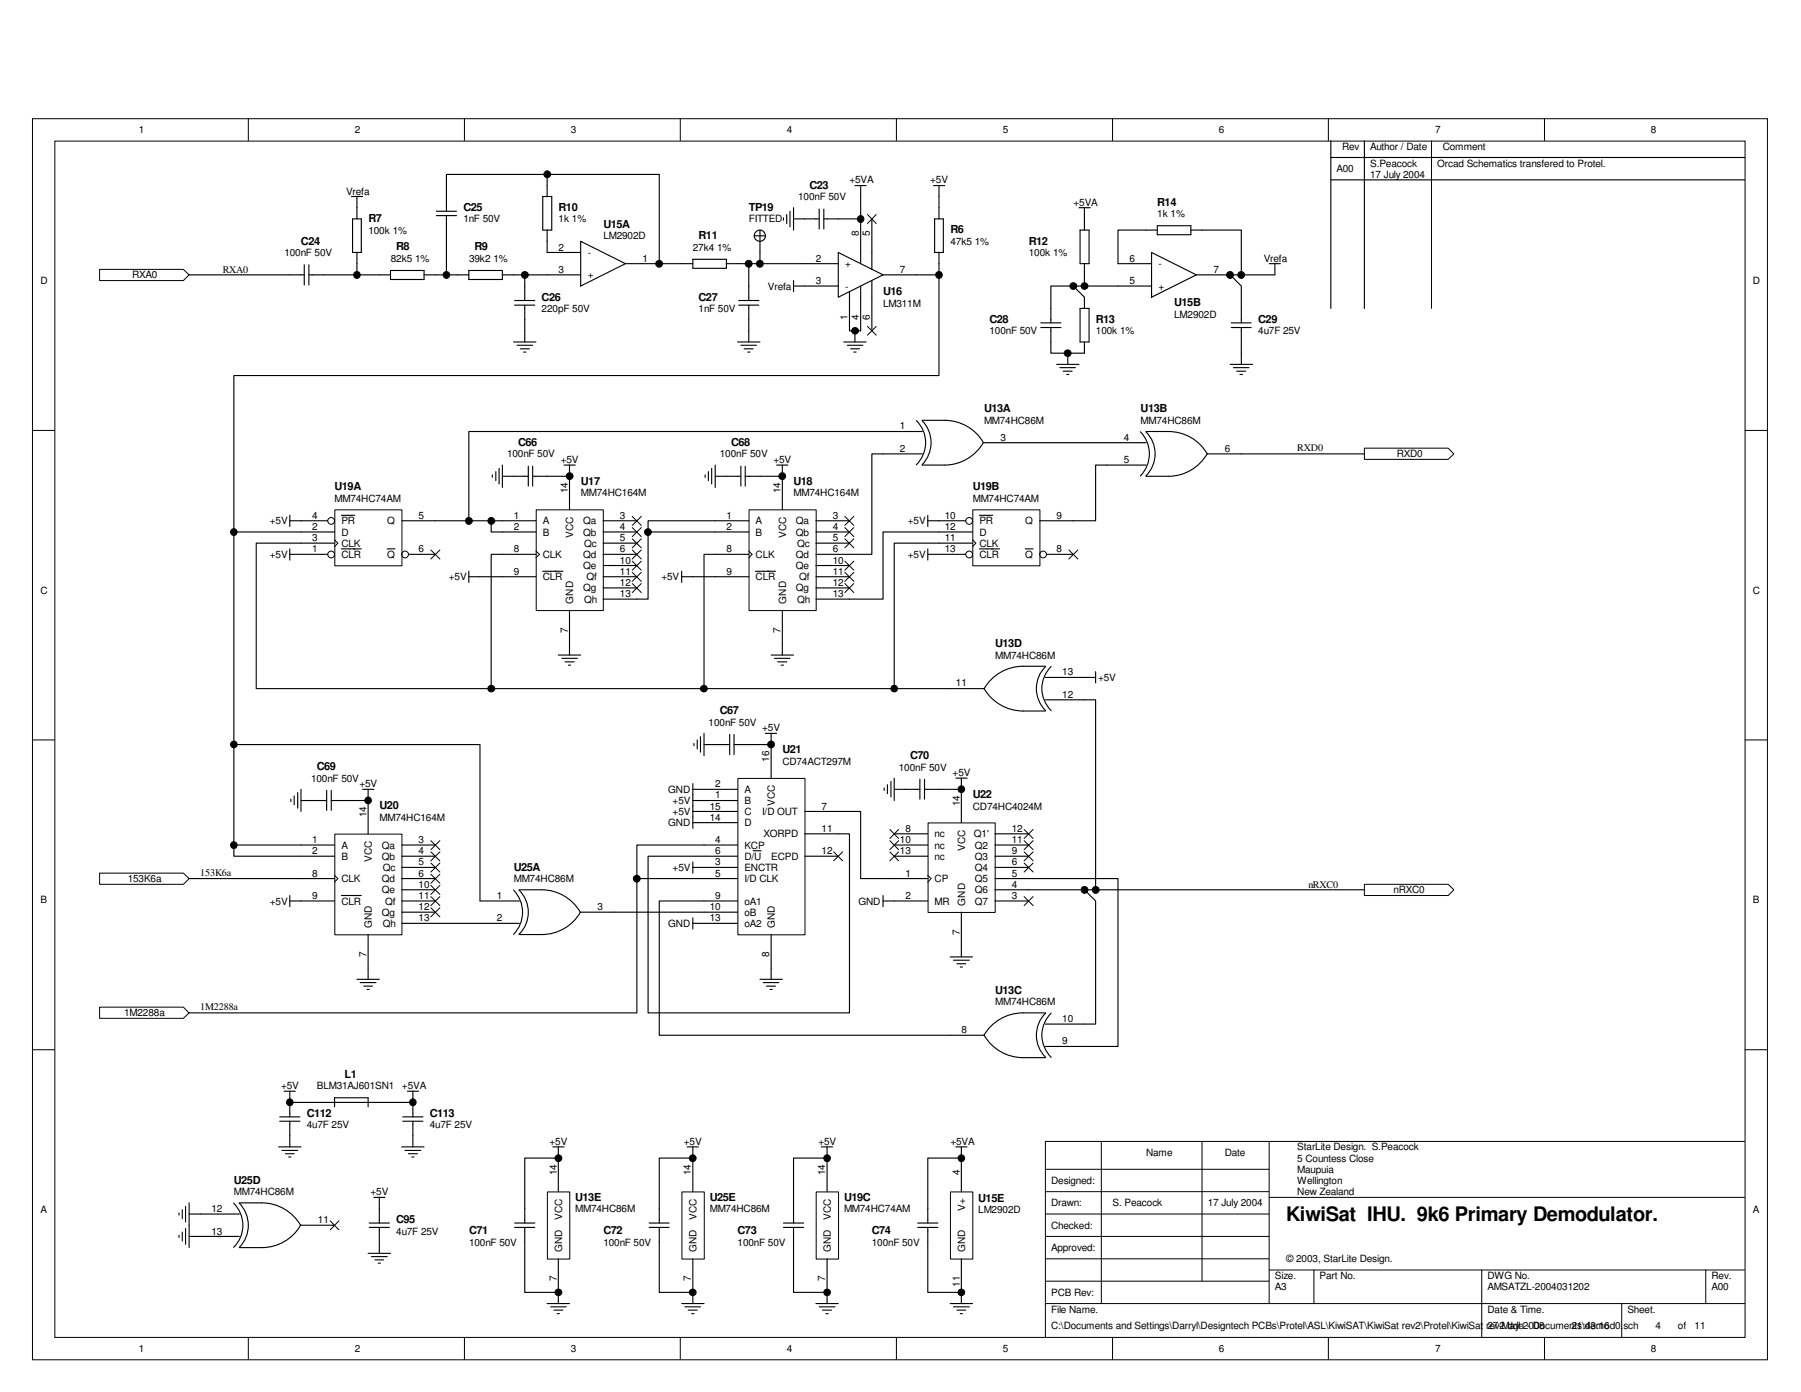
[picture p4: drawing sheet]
<svg xmlns="http://www.w3.org/2000/svg" width="279mm" height="216mm" viewBox="0 0 279 216" stroke-linecap="round" stroke-linejoin="round" font-family="sans-serif">
<g fill="none" stroke="#000" stroke-width=".16">
<path d="M5 18.4h269.2v192.5h-269.2zM38.5 18.4v3.4M72.1 18.4v3.4M105.5 18.4v3.4M139.1 18.4v3.4M172.6 18.4v3.4M206.1 18.4v3.4M239.6 18.4v3.4M8.5 21.9h262.2v185.5h-262.2zM222.1 21.8v26M5 66.8h3.5M270.7 66.8h3.5"/>
<path d="M5 114.8h3.5M270.7 114.8h3.5M5 162.8h3.5M170.9 177v25.2M186.5 177v21.7M196.9 177v25.2M270.7 177h-108.5v30.4M270.7 162.8h3.5M162.2 181.4h34.7M162.2 191.8h34.7M162.2 184.8h34.7M162.2 188.3h34.7"/>
<path d="M162.2 195.2h34.7M162.2 198.7h34.7M196.9 185.7h73.8M196.9 197h73.8M203.8 197v5.2M229.9 197v10.4M264.6 197v5.2M38.5 207.4v3.5M72.1 207.4v3.5M105.5 207.4v3.5M139.1 207.4v3.5M162.2 202.2h108.5"/>
<path d="M172.6 207.4v3.5M206.1 207.4v3.5M239.6 207.4v3.5M251.6 202.2v5.2"/>
</g>
<path d="M206.5 21.8v26M206.5 24.4h64.2M211.7 21.8v26" fill="none" stroke="#000" stroke-width=".17"/>
<path d="M211.7 137.2h13l.9 .8-.9 .9h-13z" fill-rule="evenodd" fill="#fff"/>
<path d="M211.7 137.2h13l.9 .8-.9 .9h-13z" fill="none" stroke="#000" stroke-width=".16"/>
<path d="M211.7 69.5h13l.9 .9-.9 .8h-13z" fill-rule="evenodd" fill="#fff"/>
<path d="M211.7 69.5h13l.9 .9-.9 .8h-13z" fill="none" stroke="#000" stroke-width=".16"/>
<path d="M15.5 135.4h12.9l.9 .9-.9 .9h-12.9z" fill-rule="evenodd" fill="#fff"/>
<path d="M15.5 135.4h12.9l.9 .9-.9 .9h-12.9z" fill="none" stroke="#000" stroke-width=".16"/>
<path d="M15.5 41.8h12.9l.9 .8-.9 .9h-12.9z" fill-rule="evenodd" fill="#fff"/>
<path d="M15.5 41.8h12.9l.9 .8-.9 .9h-12.9z" fill="none" stroke="#000" stroke-width=".16"/>
<path d="M15.5 156.2h12.9l.9 .9-.9 .8h-12.9z" fill-rule="evenodd" fill="#fff"/>
<path d="M15.5 156.2h12.9l.9 .9-.9 .8h-12.9z" fill="none" stroke="#000" stroke-width=".16"/>
<g fill="none" stroke="#000" stroke-width=".17">
<path d="M54.5 30.5h1.8M54.7 34h1.3v5.2h-1.3zM55.4 30.5v3.5M55.4 39.2v1.7M67.7 32.8h3.1M67.7 33.4h3.1M69.3 30.5v2.3M69.3 33.4v2.3M84.2 30.5h1.4v5.2h-1.4zM84.9 39.2h5.2M84.9 28.8v1.7M84.9 35.7v1.7"/>
<path d="M90.1 37.4l6.9 3.5-6.9 3.5zM145 34h1.3v5.2h-1.3zM145.7 32.2v1.8M145.7 39.2v1.7M178.6 39.2l7 3.4-7 3.5zM29.3 42.6h17.9M47.2 41.1v3.1M47.9 42.6h2.3M47.9 41.1v3.1M58.8 42.6h1.8M60.6 42h5.2v1.3h-5.2zM65.8 42.6h1.7"/>
<path d="M71 42.6h1.7M72.7 42h5.2v1.3h-5.2zM77.9 42.6h1.8M79.8 47.3h3.2M79.8 46.6h3.2M81.4 44.4v2.2M81.4 47.3v2.3M84.9 42.6h5.2M97 40.9h5.3M105.7 40.9h1.8M107.5 40.2h5.2v1.4h-5.2zM112.7 40.9h1.7"/>
<path d="M114.6 47.3h3.1M114.6 46.6h3.1M116.2 44.4v2.2M116.2 47.3v2.3M173.4 40.9h5.2M173.4 44.4h5.2M185.6 42.6h5.2"/>
</g>
<path d="M147.5 184.9h3.4v10.4h-3.4z" fill="#fff"/>
<path d="M134.6 33.3l1.3 1.4M135.9 33.3l-1.3 1.4M134.6 50.6l1.3 1.4M135.9 50.6l-1.3 1.4M147.4 184.9h3.5v10.4h-3.5z" fill="none" stroke="#000" stroke-width=".16"/>
<g fill="none" stroke="#000" stroke-width=".17">
<path d="M69.3 30.5v-3.4h33v13.8h3.4M69.3 35.7v6.9M84.9 27.1v1.7M84.9 37.4v1.8M117 36.6h1.7M117.9 35.7v5.2M121.5 33.8v.4M122 33.3v1.4M122.6 32.8v2.4M123.1 34h4M123.1 32.2v3.5M127.1 32.4v3.1"/>
<path d="M127.8 32.4v3.1M130 39.2l7 3.4-7 3.5zM132.6 28.8h1.8M133.5 28.8v5.2h-5.7M133.5 34v6.9M135.3 34v7.8M144.8 28.8h1.8M145.7 28.8v3.4M167.4 32.2h1.7M167.6 35.7h1.4v5.2h-1.4zM168.2 32.2v3.5M179.5 35.7h-6.1v5.2"/>
<path d="M179.5 35h5.2v1.4h-5.2zM184.7 35.7h7.9v6.9M50.2 42.6h8.6M55.4 40.9v1.7M67.5 42.6h3.5M79.7 42.6h5.2M79.7 53h3.4M80.2 53.6h2.4M80.7 54.1h1.4M81.2 54.6h.4M81.4 42.6v1.8M81.4 49.6v3.4"/>
<path d="M114.4 53h3.5M114.4 40.9h15.6M114.9 53.6h2.4M115.4 54.1h1.4M116 54.6h.3M116.2 40.9v3.5M116.2 49.6v3.4M123.1 44.4h6.9M123.1 43.5v1.8M130.9 53h3.5M131.4 53.6h2.5M132 54.1h1.4"/>
<path d="M132.5 54.6h.3M132.6 51.3v1.7M133.5 44.4v6.9h-1.7v-6M135.3 43.5v7.8M137 42.6h8.7v15.7h-109.4v74.5h10.4M145.7 40.9v1.7M161.5 50.8h3.1M161.5 50.1h3.1M163 50.8v4h5.2v-1.8M163.9 56.5h3.5M164.4 57h2.4M164.9 57.6h1.4"/>
<path d="M165.5 58.1h.3M165.7 54.8v1.7M166.5 44.4l1.7 1.7v1.7M167.6 47.8h1.4v5.2h-1.4zM168.2 40.9v3.5M173.4 44.4h-10.4v5.7M190.8 56.5h3.5M191 50.8h3.1M191 50.1h3.1M191.3 57h2.5M191.9 57.6h1.4M192.4 58.1h.3"/>
<path d="M192.6 50.8v5.7M196.9 40.9h1.7M197.8 40.9v1.7h-7l1.8 1.8v5.7M148.3 177.9h1.7M149.1 179.6h-5.2v10.1M149.1 177.9v6.9M142.4 190.4h3.1M142.4 189.7h3.1M143.9 190.4v10h5.2M149.1 195.2v7M147.4 202.2h3.5M147.9 202.7h2.5"/>
<path d="M148.5 203.2h1.3M149 203.8h.3"/>
<circle cx="117.9" cy="36.6" r=".87"/>
</g>
<path d="M52 79.1h10.4v8.7h-10.4z" fill="#fff"/>
<g fill="none" stroke="#000" stroke-width=".16">
<path d="M51.9 79.1h10.5v8.7h-10.5zM51.9 83.7l.5 .5-.5 .6"/>
<circle cx="51.4" cy="80.8" r=".52"/>
<circle cx="51.4" cy="86" r=".52"/>
<circle cx="62.8" cy="86" r=".53"/>
</g>
<path d="M53 79.9h2M46.7 80.8h4.1M46.7 84.2h5.2M46.7 82.5h5.2M46.7 86h4.1M53 85.1h3M60.1 85.1h1.2M62.3 80.8h5.2M63.4 86h4.1" fill="none" stroke="#000" stroke-width=".17"/>
<path d="M151 79.1h10.3v8.7h-10.3z" fill="#fff"/>
<g fill="none" stroke="#000" stroke-width=".16">
<path d="M150.9 79.1h10.4v8.7h-10.4zM150.9 83.7l.5 .5-.5 .6"/>
<circle cx="150.4" cy="86" r=".52"/>
<circle cx="150.4" cy="80.8" r=".52"/>
<circle cx="161.8" cy="86" r=".52"/>
</g>
<path d="M151.9 79.9h2.1M145.7 80.8h4.1M145.7 84.2h5.2M145.7 82.5h5.2M145.7 86h4.1M151.9 85.1h3.2M159 85.1h1.3M161.3 80.8h5.2M162.3 86h4.2" fill="none" stroke="#000" stroke-width=".17"/>
<path d="M126.7 184.9h3.4v10.4h-3.4z" fill="#fff"/>
<path d="M66.8 85.3l1.4 1.4M68.2 85.3l-1.4 1.4M126.6 184.9h3.5v10.4h-3.5z" fill="none" stroke="#000" stroke-width=".16"/>
<g fill="none" stroke="#000" stroke-width=".17">
<path d="M45 79.9v1.8M36.3 82.5h10.4M45 85.1v1.8M45 80.8h1.7M45 86h1.7M46.7 84.2h-6.9v22.6h107.6M127.4 177.9h1.8M128.3 179.6h-5.2v10.1M128.3 177.9v6.9M121.5 190.4h3.2M121.5 189.7h3.2M123.1 190.4v10h5.2"/>
<path d="M128.3 195.2v7M126.6 202.2h3.4M127.1 202.7h2.4M127.6 203.2h1.4M128.1 203.8h.4"/>
</g>
<path d="M83.2 79.1h10.4v15.6h-10.4z" fill="#fff"/>
<path d="M83.2 79.1h10.4v15.6h-10.4zM83.1 85.5l.6 .5-.6 .5" fill="none" stroke="#000" stroke-width=".16"/>
<g fill="none" stroke="#000" stroke-width=".17">
<path d="M76.4 73.7v.3M76.9 73.2v1.3M77.4 72.6v2.5M77.9 73.9h4.1M77.9 72.1v3.5M82 72.3v3.1M82.6 73.9h5.7M82.6 72.3v3.1M87.5 72.1h1.7M88.3 72.1v6.9M137 66.9h-64.3v13.9M67.5 80.8h15.6"/>
<path d="M72.7 89.5h10.4M72.7 88.6v1.7M76.2 80.8v1.7h6.9M83.1 86h-6.9v20.8M84.2 88.6h3.1M88.3 94.7v6.9M93.6 80.8h5.2M93.6 82.5h5.2M93.6 86h5.2M93.6 89.5h5.2M93.6 84.2h5.2M93.6 87.7h5.2"/>
<path d="M93.6 91.2h5.2M93.6 92.9h5.2M86.6 101.6h3.5M87.2 102.1h2.4M87.7 102.7h1.4M88.2 103.2h.3"/>
</g>
<path d="M116.2 79.1h10.4v15.6h-10.4z" fill="#fff"/>
<g fill="none" stroke="#000" stroke-width=".16">
<path d="M116.2 79.1h10.4v15.6h-10.4zM98.1 90.5l1.4 1.4M98.1 88.8l1.4 1.4M98.1 87l1.4 1.4M98.1 85.3l1.4 1.4M98.1 83.6l1.4 1.4M98.1 81.8l1.4 1.4M98.1 80.1l1.4 1.4M99.5 90.5l-1.4 1.4M99.5 88.8l-1.4 1.4M99.5 87l-1.4 1.4M99.5 85.3l-1.4 1.4"/>
<path d="M99.5 83.6l-1.4 1.4M99.5 81.8l-1.4 1.4M99.5 80.1l-1.4 1.4M116.2 85.5l.5 .5-.5 .5M131.1 80.1l1.4 1.4M131.1 81.8l1.4 1.4M131.1 83.6l1.4 1.4M131.1 87l1.4 1.4M131.1 88.8l1.4 1.4M131.1 90.5l1.4 1.4M132.5 80.1l-1.4 1.4M132.5 81.8l-1.4 1.4"/>
<path d="M132.5 83.6l-1.4 1.4M132.5 87l-1.4 1.4M132.5 88.8l-1.4 1.4M132.5 90.5l-1.4 1.4M165.8 85.3l1.4 1.4M167.2 85.3l-1.4 1.4"/>
</g>
<g fill="none" stroke="#000" stroke-width=".17">
<path d="M109.4 73.7v.3M109.9 73.2v1.3M110.4 72.6v2.5M111 73.9h3.9M111 72.1v3.5M114.9 72.3v3.1M115.6 73.9h5.8M115.6 72.3v3.1M120.5 72.1h1.7M121.4 72.1v6.9M137 66.9h6.1M142.2 65.2a4.8 4.8 0 0 1 0 6.9"/>
<path d="M143 65.2a4.9 4.9 0 0 1 0 6.9M143.1 65.2a13.3 13.3 0 0 1 5.8 .4 6.9 6.9 0 0 1 3.7 3.1M143.1 70.4h-7.8v15.6h-8.7M143.9 79.9v1.8M152.6 68.6a7 7 0 0 1-6 3.5h-3.5M152.6 68.7h25.2M176.9 67a4.9 4.9 0 0 1 0 6.8M177.8 67a4.8 4.8 0 0 1 0 6.8M177.8 66.9a13.4 13.4 0 0 1 5.9 .4 6.8 6.8 0 0 1 3.6 3.1M177.8 72.1h-7.8v8.7h-3.5M187.3 70.4a6.9 6.9 0 0 1-6 3.5h-3.5M187.3 70.4h24.4"/>
<path d="M100.5 82.5h15.7M105.7 89.5h10.5M105.7 88.6v1.7M116.2 86h-7v20.8M116.2 80.8h-15.7v12.1h-1.7M117.2 88.6h3.1M121.4 94.7v6.9M126.6 80.8h5.2M126.6 82.5h5.2M126.6 89.5h5.2M126.6 84.2h5.2M126.6 87.7h5.2"/>
<path d="M126.6 91.2h5.2M143.9 80.8h1.8M143.9 86h1.8M143.9 85.1v1.8M145.7 84.2h-7v22.6M145.7 82.5h-8.7v10.4h-10.4M119.6 101.6h3.5M120.1 102.1h2.5M120.7 102.7h1.3M121.2 103.2h.3M147.4 106.8h5.2M152.7 106.8a7 7 0 0 0 6 3.5h3.5"/>
<path d="M162.2 103.3a13.2 13.2 0 0 0-5.9 .5 7 7 0 0 0-3.6 3M162.2 108.5h6M162.2 105.1h7.8M162.2 103.4a4.8 4.8 0 0 0 0 6.8M163.1 103.4a4.8 4.8 0 0 0 0 6.8M170 104.2v1.7"/>
</g>
<path d="M105.8 184.9h3.5v10.4h-3.5z" fill="#fff"/>
<path d="M105.8 184.9h3.5v10.4h-3.5z" fill="none" stroke="#000" stroke-width=".16"/>
<path d="M106.6 177.9h1.7M107.5 179.6h-5.2v10.1M107.5 177.9v6.9M100.7 190.4h3.1M100.7 189.7h3.1M102.3 190.4v10h5.2M107.5 195.2v7M105.7 202.2h3.5M106.3 202.7h2.4M106.8 203.2h1.4M107.3 203.8h.4" fill="none" stroke="#000" stroke-width=".17"/>
<path d="M52 129.4h10.4v15.6h-10.4z" fill="#fff"/>
<g fill="none" stroke="#000" stroke-width=".16">
<path d="M51.9 135.8l.5 .5-.5 .5M51.9 129.4h10.5v15.6h-10.5zM66.8 139.1l1.4 1.4M66.8 137.3l1.4 1.4M66.8 135.6l1.4 1.4M66.8 133.9l1.4 1.4M66.8 132.1l1.4 1.4M66.8 130.4l1.4 1.4M68.2 139.1l-1.4 1.4M68.2 137.3l-1.4 1.4M68.2 135.6l-1.4 1.4M68.2 133.9l-1.4 1.4"/>
<path d="M68.2 132.1l-1.4 1.4M68.2 130.4l-1.4 1.4M66.8 140.8l1.4 1.4M68.2 140.8l-1.4 1.4"/>
</g>
<g fill="none" stroke="#000" stroke-width=".17">
<path d="M36.3 115.5h38.2v24.2h6.1M29.3 136.3h22.6M36.3 131.1h15.6M45 139.7h6.9M45 138.9v1.7M45.1 124v.3M45.6 123.4v1.4M46.2 122.9v2.4M46.7 132.8h5.2M46.7 124.2h4M46.7 122.4v3.5M50.7 122.6v3.1"/>
<path d="M51.4 124.2h5.7M51.4 122.6v3.1M53 138.9h3M56.3 122.4h1.7M57.1 122.4v6.9M62.3 131.1h5.2M62.3 132.8h5.2M62.3 136.3h5.2M62.3 139.7h5.2M62.3 134.5h5.2M62.3 138h5.2M79.7 138a4.9 4.9 0 0 1 0 6.9"/>
<path d="M80.5 138a4.8 4.8 0 0 1 0 6.9M80.6 138a13.1 13.1 0 0 1 5.8 .4 7 7 0 0 1 3.6 3.1M55.4 151.9h3.4M55.9 152.4h2.4M56.4 153h1.4M56.9 153.5h.4M57.1 144.9v7M62.3 141.5h5.2M62.3 143.2h18.3M90 141.5a6.9 6.9 0 0 1-6 3.4h-3.4M90.1 141.5h5.2"/>
</g>
<path d="M114.5 120.8h10.4v24.2h-10.4z" fill="#fff"/>
<g fill="none" stroke="#000" stroke-width=".16">
<path d="M114.5 120.7h10.4v24.3h-10.4zM129.3 132.1l1.4 1.4M130.7 132.1l-1.4 1.4"/>
<circle cx="84.9" cy="27" r=".53"/>
<circle cx="69.2" cy="42.6" r=".52"/>
<circle cx="81.4" cy="42.6" r=".53"/>
<circle cx="116.1" cy="40.9" r=".53"/>
<circle cx="100.5" cy="82.5" r=".52"/>
<circle cx="76.2" cy="106.8" r=".53"/>
<circle cx="109.2" cy="106.8" r=".52"/>
<circle cx="138.7" cy="106.8" r=".51"/>
</g>
<g fill="none" stroke="#000" stroke-width=".17">
<path d="M107.7 115.3v.4M108.2 114.8v1.4M108.7 114.3v2.4M109.2 115.5h4M109.2 113.7v3.5M113.2 113.9v3.2M113.9 115.5h5.7M113.9 113.9v3.2M118.7 113.7h1.8M119.6 113.7v7M98.8 136.3h15.6M107.5 122.4h6.9"/>
<path d="M107.5 124.2h6.9M107.5 125.9h6.9M107.5 134.5h6.9M107.5 127.6h6.9M107.5 121.5v7M107.5 133.7v1.7M109.2 139.7h5.2M114.4 131.1h-15.6v26h-69.5M116.8 132h1.3M124.8 129.3h7v27.8h-31.3v-24.3h13.9M124.8 125.9h5.2M124.8 132.8h5.2"/>
<path d="M95.3 141.5h19.1M107.5 143.2h6.9M107.5 142.4v1.7M117.9 151.9h3.5M118.4 152.4h2.4M118.9 153h1.4M119.5 153.5h.3M119.6 144.9v7"/>
</g>
<g fill="#000">
<circle cx="84.9" cy="27" r=".53"/>
<circle cx="69.2" cy="42.6" r=".52"/>
<circle cx="81.4" cy="42.6" r=".53"/>
<circle cx="116.1" cy="40.9" r=".53"/>
<circle cx="100.5" cy="82.5" r=".52"/>
<circle cx="76.2" cy="106.8" r=".53"/>
<circle cx="109.2" cy="106.8" r=".52"/>
<circle cx="138.7" cy="106.8" r=".51"/>
</g>
<path d="M144 127.7h10.4v13.8h-10.4z" fill="#fff"/>
<g fill="none" stroke="#000" stroke-width=".16">
<path d="M138 132.1l1.4 1.4M138 130.4l1.4 1.4M138 128.7l1.4 1.3M139.4 132.1l-1.4 1.4M139.4 130.4l-1.4 1.4M139.4 128.7l-1.4 1.3M143.9 135.8l.5 .5-.5 .5M144 127.6h10.4v13.9h-10.4zM158.9 139.1l1.4 1.4M158.9 133.9l1.4 1.4M158.9 132.1l1.4 1.4M158.9 130.4l1.4 1.4"/>
<path d="M158.9 128.7l1.4 1.3M160.3 139.1l-1.4 1.4M160.3 133.9l-1.4 1.4M160.3 132.1l-1.4 1.4M160.3 130.4l-1.4 1.4M160.3 128.7l-1.4 1.3"/>
</g>
<g fill="none" stroke="#000" stroke-width=".17">
<path d="M168.2 108.5h1.8v29.5M109.2 139.7h-6.9v20.9h50.3M130 125.9h3.5v10.4h10.4M137 139.7h6.9M137 138.9v1.7M137.2 122.2v.4M137.7 121.7v1.4M138.2 121.2v2.4M138.7 129.3h5.2M138.7 131.1h5.2M138.7 132.8h5.2M138.7 122.4h4"/>
<path d="M138.7 120.7v3.5M142.7 120.9v3.1M143.4 122.4h5.7M143.4 120.9v3.1M148.3 120.7h1.7M149.1 120.7v6.9M154.3 136.3h19.1v26h-11.2M154.3 129.3h5.3M154.3 131.1h5.3M154.3 132.8h5.3M154.3 139.7h5.3M154.3 134.5h5.3"/>
<path d="M154.3 138h57.4M168.2 138l1.8 1.7v19.1h-7.8M147.4 148.4h3.5M147.9 148.9h2.5M148.5 149.5h1.3M149 150h.3M149.1 141.5v6.9M162.2 157.1a13.5 13.5 0 0 0-5.9 .4 6.9 6.9 0 0 0-3.6 3.1M162.2 157.1a4.8 4.8 0 0 0 0 6.9M163.1 157.1a4.8 4.8 0 0 0 0 6.9M152.7 160.5a7 7 0 0 0 6 3.5h3.5"/>
</g>
<path d="M85 184.9h3.4v10.4h-3.4z" fill="#fff"/>
<g fill="none" stroke="#000" stroke-width=".16">
<path d="M51.2 189.4l1.4 1.4M52.6 189.4l-1.4 1.4M84.9 184.9h3.5v10.4h-3.5z"/>
<circle cx="133.5" cy="34" r=".52"/>
<circle cx="55.4" cy="42.6" r=".52"/>
<circle cx="102.3" cy="40.9" r=".53"/>
<circle cx="117.9" cy="40.9" r=".53"/>
<circle cx="132.7" cy="51.3" r=".52"/>
<circle cx="145.7" cy="42.6" r=".52"/>
<circle cx="165.6" cy="54.8" r=".52"/>
<circle cx="166.5" cy="44.4" r=".53"/>
<circle cx="168.3" cy="44.4" r=".53"/>
<circle cx="190.8" cy="42.6" r=".53"/>
<circle cx="192.6" cy="42.6" r=".53"/>
<circle cx="88.4" cy="73.9" r=".53"/>
<circle cx="121.4" cy="73.9" r=".52"/>
<circle cx="36.3" cy="82.5" r=".52"/>
<circle cx="72.7" cy="80.8" r=".53"/>
<circle cx="76.2" cy="80.8" r=".53"/>
<circle cx="36.3" cy="115.5" r=".52"/>
<circle cx="119.6" cy="115.5" r=".52"/>
<circle cx="36.3" cy="131.1" r=".52"/>
<circle cx="57.1" cy="124.1" r=".52"/>
<circle cx="98.8" cy="136.3" r=".53"/>
<circle cx="149.1" cy="122.4" r=".52"/>
<circle cx="168.2" cy="138" r=".54"/>
<circle cx="170" cy="138" r=".54"/>
<circle cx="44.9" cy="171" r=".52"/>
<circle cx="64" cy="171" r=".52"/>
<circle cx="86.6" cy="179.6" r=".53"/>
<circle cx="107.5" cy="179.6" r=".52"/>
<circle cx="128.3" cy="179.6" r=".52"/>
<circle cx="149.1" cy="179.6" r=".52"/>
<circle cx="86.6" cy="200.4" r=".52"/>
<circle cx="107.5" cy="200.4" r=".52"/>
<circle cx="128.3" cy="200.4" r=".51"/>
<circle cx="149.1" cy="200.4" r=".51"/>
</g>
<g fill="none" stroke="#000" stroke-width=".17">
<path d="M206.5 27.9h64.2M43.2 177.9h3.5M43.4 173.9h3.1M43.4 173.2h3.1M43.7 178.4h2.5M44.1 169.2h1.7M44.3 178.9h1.3M44.8 179.5h.3M45 169.2v4M45 173.9v4M45 171h19.1M51.9 171.7v-1.4h5.2v1.4"/>
<path d="M62.3 177.9h3.5M62.5 173.9h3.1M62.5 173.2h3.1M62.8 178.4h2.5M63.2 169.2h1.7M63.4 178.9h1.4M63.9 179.5h.3M64.1 169.2v4M64.1 173.9v4M85.8 177.9h1.7M86.6 179.6h-5.2v10.1M86.6 177.9v6.9"/>
<path d="M27.8 188.1v.4M27.8 191.6v.3M28.3 187.6v1.4M28.3 191.1v1.4M28.8 187.1v2.4M28.8 190.5v2.5M29.3 188.3h7.8M29.3 191.8h7.8M29.3 186.6v6.9M36.2 186.6a4.8 4.8 0 0 1 0 6.9M37.1 186.6a4.9 4.9 0 0 1 0 6.9M37.1 186.6a13.2 13.2 0 0 1 5.9 .4 7 7 0 0 1 3.7 3.1"/>
<path d="M46.7 190a6.9 6.9 0 0 1-6.1 3.5h-3.5M46.7 190h5.2M57.1 194.4h3.5M57.3 190.4h3.1M57.3 189.7h3.1M57.6 194.9h2.5M58 185.7h1.7M58.2 195.4h1.3M58.7 195.9h.3M58.8 185.7v4M58.8 190.4v4M79.8 190.4h3.2"/>
<path d="M79.8 189.7h3.2M81.4 190.4v10h5.2M86.6 195.2v7M84.9 202.2h3.4M85.4 202.7h2.4M85.9 203.2h1.4M86.4 203.8h.4"/>
</g>
<g fill="#000">
<circle cx="133.5" cy="34" r=".52"/>
<circle cx="55.4" cy="42.6" r=".52"/>
<circle cx="102.3" cy="40.9" r=".53"/>
<circle cx="117.9" cy="40.9" r=".53"/>
<circle cx="132.7" cy="51.3" r=".52"/>
<circle cx="145.7" cy="42.6" r=".52"/>
<circle cx="165.6" cy="54.8" r=".52"/>
<circle cx="166.5" cy="44.4" r=".53"/>
<circle cx="168.3" cy="44.4" r=".53"/>
<circle cx="190.8" cy="42.6" r=".53"/>
<circle cx="192.6" cy="42.6" r=".53"/>
<circle cx="88.4" cy="73.9" r=".53"/>
<circle cx="121.4" cy="73.9" r=".52"/>
<circle cx="36.3" cy="82.5" r=".52"/>
<circle cx="72.7" cy="80.8" r=".53"/>
<circle cx="76.2" cy="80.8" r=".53"/>
<circle cx="36.3" cy="115.5" r=".52"/>
<circle cx="119.6" cy="115.5" r=".52"/>
<circle cx="36.3" cy="131.1" r=".52"/>
<circle cx="57.1" cy="124.1" r=".52"/>
<circle cx="98.8" cy="136.3" r=".53"/>
<circle cx="149.1" cy="122.4" r=".52"/>
<circle cx="168.2" cy="138" r=".54"/>
<circle cx="170" cy="138" r=".54"/>
<circle cx="44.9" cy="171" r=".52"/>
<circle cx="64" cy="171" r=".52"/>
<circle cx="86.6" cy="179.6" r=".53"/>
<circle cx="107.5" cy="179.6" r=".52"/>
<circle cx="128.3" cy="179.6" r=".52"/>
<circle cx="149.1" cy="179.6" r=".52"/>
<circle cx="86.6" cy="200.4" r=".52"/>
<circle cx="107.5" cy="200.4" r=".52"/>
<circle cx="128.3" cy="200.4" r=".51"/>
<circle cx="149.1" cy="200.4" r=".51"/>
</g>
<text font-size="3.1" x="199.5" y="189.4">KiwiSat IHU. 9k6 Primary Demodulator.</text>
<g font-size="1.7">
<text x="125.6" y="29.3">C23</text>
<text x="57.1" y="34.5">R7</text>
<text x="71.9" y="32.7">C25</text>
<text x="86.7" y="32.7">R10</text>
<text x="93.6" y="35.3">U15A</text>
<text x="116.2" y="32.7">TP19</text>
<text x="179.5" y="31.9">R14</text>
<text x="46.7" y="37.9">C24</text>
<text x="61.5" y="38.8">R8</text>
<text x="73.6" y="38.8">R9</text>
<text x="108.4" y="37.1">R11</text>
<text x="147.4" y="36.2">R6</text>
<text x="159.6" y="37.9">R12</text>
<text x="84" y="46.6">C26</text>
<text x="108.4" y="46.6">C27</text>
<text x="137" y="45.8">U16</text>
<text x="182.2" y="47.5">U15B</text>
<text x="153.5" y="50.1">C28</text>
<text x="170" y="50.1">R13</text>
<text x="195.2" y="50.1">C29</text>
<text x="152.7" y="64">U13A</text>
<text x="177" y="64">U13B</text>
<text x="80.4" y="69.2">C66</text>
<text x="113.4" y="69.2">C68</text>
<text x="51.9" y="76.1">U19A</text>
<text x="90.1" y="75.2">U17</text>
<text x="123.1" y="75.2">U18</text>
<text x="150.9" y="76.1">U19B</text>
<text x="154.4" y="100.4">U13D</text>
<text x="111.7" y="110.8">C67</text>
<text x="49.1" y="119.5">C69</text>
<text x="121.4" y="116.8">U21</text>
<text x="141.2" y="117.7">C70</text>
<text x="58.9" y="125.5">U20</text>
<text x="150.9" y="123.8">U22</text>
<text x="79.7" y="135">U25A</text>
<text x="154.4" y="154.1">U13C</text>
<text x="53.5" y="167.1">L1</text>
<text x="47.6" y="173.2">C112</text>
<text x="66.7" y="173.2">C113</text>
<text x="36.3" y="183.6">U25D</text>
<text x="61.5" y="189.7">C95</text>
<text x="72.8" y="191.4">C71</text>
<text x="89.2" y="186.2">U13E</text>
<text x="93.6" y="191.4">C72</text>
<text x="110.1" y="186.2">U25E</text>
<text x="114.4" y="191.4">C73</text>
<text x="130.9" y="186.2">U19C</text>
<text x="135.3" y="191.4">C74</text>
<text x="151.8" y="186.4">U15E</text>
</g>
<g font-size="1.6">
<text x="21.5" y="20.7">1</text>
<text x="55" y="20.7">2</text>
<text x="88.6" y="20.7">3</text>
<text x="122.1" y="20.7">4</text>
<text x="155.6" y="20.7">5</text>
<text x="189.1" y="20.7">6</text>
<text x="208.2" y="23.2">Rev</text>
<text x="212.6" y="23.2">Author / Date</text>
<text x="222.6" y="20.7">7</text>
<text x="223.8" y="23.2">Comment</text>
<text x="256.1" y="20.7">8</text>
<text x="131.8" y="28.4">+5VA</text>
<text x="144.3" y="28.4">+5V</text>
<text x="207.3" y="26.7">A00</text>
<text x="212.6" y="25.9">S.Peacock</text>
<text x="212.6" y="27.6">17 July 2004</text>
<text x="223" y="25.9">Orcad Schematics transfered to Protel.</text>
<text x="53.7" y="30.2">Vrefa</text>
<text x="71.9" y="34.5">1nF 50V</text>
<text x="86.7" y="34.5">1k 1%</text>
<text x="116.2" y="34.5">FITTED</text>
<text x="123.8" y="31">100nF 50V</text>
<text x="166.5" y="31.9">+5VA</text>
<text x="179.5" y="33.7">1k 1%</text>
<text x="44.1" y="39.7">100nF 50V</text>
<text x="57.1" y="36.2">100k 1%</text>
<text x="60.6" y="40.6">82k5 1%</text>
<text x="72.8" y="40.6">39k2 1%</text>
<text x="86.7" y="38.9">2</text>
<text x="91.2" y="39.7">-</text>
<text x="93.6" y="37.1">LM2902D</text>
<text x="99.7" y="40.6">1</text>
<text x="107.5" y="38.9">27k4 1%</text>
<text x="126.6" y="40.6">2</text>
<text x="131.1" y="41.4">+</text>
<text x="133.2" y="36.6" transform="rotate(-90 133.2 36.6)">8</text>
<text x="135" y="36.6" transform="rotate(-90 135 36.6)">5</text>
<text x="147.4" y="38">47k5 1%</text>
<text x="159.6" y="39.7">100k 1%</text>
<text x="175.2" y="40.6">6</text>
<text x="179.7" y="41.4">-</text>
<text x="196" y="40.6">Vrefa</text>
<text x="6.3" y="44.1">D</text>
<text x="20.5" y="43.2">RXA0</text>
<text x="34.5" y="42.3">RXA0</text>
<text x="86.7" y="42.3">3</text>
<text x="91.2" y="43.2">+</text>
<text x="119.1" y="44.9">Vrefa</text>
<text x="126.6" y="44.1">3</text>
<text x="131.1" y="44.9">-</text>
<text x="137" y="47.5">LM311M</text>
<text x="139.6" y="42.3">7</text>
<text x="175.2" y="44.1">5</text>
<text x="179.7" y="44.9">+</text>
<text x="188.3" y="42.3">7</text>
<text x="271.9" y="44.1">D</text>
<text x="84" y="48.4">220pF 50V</text>
<text x="108.4" y="48.4">1nF 50V</text>
<text x="131.5" y="49.6" transform="rotate(-90 131.5 49.6)">1</text>
<text x="133.2" y="49.6" transform="rotate(-90 133.2 49.6)">4</text>
<text x="135" y="49.6" transform="rotate(-90 135 49.6)">6</text>
<text x="153.5" y="51.9">100nF 50V</text>
<text x="170" y="51.9">100k 1%</text>
<text x="182.2" y="49.3">LM2902D</text>
<text x="195.2" y="51.9">4u7F 25V</text>
<text x="152.7" y="65.7">MM74HC86M</text>
<text x="177" y="65.7">MM74HC86M</text>
<text x="78.7" y="71">100nF 50V</text>
<text x="87" y="71.8">+5V</text>
<text x="111.7" y="71">100nF 50V</text>
<text x="120" y="71.8">+5V</text>
<text x="139.6" y="66.6">1</text>
<text x="139.6" y="70.1">2</text>
<text x="155.2" y="68.3">3</text>
<text x="174.3" y="68.3">4</text>
<text x="174.3" y="71.8">5</text>
<text x="190" y="70.1">6</text>
<text x="201.3" y="70">RXD0</text>
<text x="216.7" y="71">RXD0</text>
<text x="51.9" y="77.9">MM74HC74AM</text>
<text x="88.1" y="76.5" transform="rotate(-90 88.1 76.5)">14</text>
<text x="90.1" y="77">MM74HC164M</text>
<text x="121.1" y="76.5" transform="rotate(-90 121.1 76.5)">14</text>
<text x="123.1" y="77">MM74HC164M</text>
<text x="150.9" y="77.9">MM74HC74AM</text>
<text x="41.9" y="81.3">+5V</text>
<text x="48.4" y="80.5">4</text>
<text x="48.4" y="83.9">3</text>
<text x="48.4" y="82.2">2</text>
<text x="53" y="81.3">PR</text>
<text x="53" y="83.1">D</text>
<text x="60.1" y="81.3">Q</text>
<text x="64.9" y="80.5">5</text>
<text x="79.7" y="80.5">1</text>
<text x="79.7" y="82.2">2</text>
<text x="84.2" y="81.3">A</text>
<text x="84.2" y="83.1">B</text>
<text x="88.9" y="83.4" transform="rotate(-90 88.9 83.4)">VCC</text>
<text x="90.5" y="81.3">Qa</text>
<text x="90.5" y="83.1">Qb</text>
<text x="96.2" y="80.5">3</text>
<text x="96.2" y="82.2">4</text>
<text x="96.2" y="83.9">5</text>
<text x="112.7" y="80.5">1</text>
<text x="112.7" y="82.2">2</text>
<text x="117.2" y="81.3">A</text>
<text x="117.2" y="83.1">B</text>
<text x="122" y="83.4" transform="rotate(-90 122 83.4)">VCC</text>
<text x="123.4" y="81.3">Qa</text>
<text x="123.4" y="83.1">Qb</text>
<text x="129.2" y="83.9">5</text>
<text x="129.2" y="80.5">3</text>
<text x="129.2" y="82.2">4</text>
<text x="140.8" y="81.3">+5V</text>
<text x="146.6" y="80.5">10</text>
<text x="146.6" y="83.9">11</text>
<text x="146.6" y="82.2">12</text>
<text x="151.9" y="81.3">PR</text>
<text x="151.9" y="83.1">D</text>
<text x="159" y="81.3">Q</text>
<text x="163.9" y="80.5">9</text>
<text x="41.9" y="86.5">+5V</text>
<text x="48.4" y="85.7">1</text>
<text x="53" y="84.8">CLK</text>
<text x="53" y="86.5">CLR</text>
<text x="60.1" y="86.5">Q</text>
<text x="64.9" y="85.7">6</text>
<text x="79.7" y="85.7">8</text>
<text x="79.7" y="89.2">9</text>
<text x="84.2" y="86.5">CLK</text>
<text x="90.5" y="86.5">Qd</text>
<text x="90.5" y="88.3">Qe</text>
<text x="90.6" y="84.8">Qc</text>
<text x="96.2" y="85.7">6</text>
<text x="96.2" y="87.4">10</text>
<text x="96.2" y="89.2">11</text>
<text x="112.7" y="85.7">8</text>
<text x="112.7" y="89.2">9</text>
<text x="117.2" y="86.5">CLK</text>
<text x="123.4" y="86.5">Qd</text>
<text x="123.4" y="88.3">Qe</text>
<text x="123.7" y="84.8">Qc</text>
<text x="129.2" y="85.7">6</text>
<text x="129.2" y="87.4">10</text>
<text x="129.2" y="89.2">11</text>
<text x="140.8" y="86.5">+5V</text>
<text x="146.6" y="85.7">13</text>
<text x="151.9" y="84.8">CLK</text>
<text x="151.9" y="86.5">CLR</text>
<text x="159" y="86.5">Q</text>
<text x="163.9" y="85.7">8</text>
<text x="6.3" y="92.1">C</text>
<text x="69.6" y="90">+5V</text>
<text x="84.2" y="90">CLR</text>
<text x="88.9" y="93.6" transform="rotate(-90 88.9 93.6)">GND</text>
<text x="90.5" y="91.7">Qg</text>
<text x="90.6" y="93.5">Qh</text>
<text x="91" y="90">Qf</text>
<text x="96.2" y="90.9">12</text>
<text x="96.2" y="92.6">13</text>
<text x="102.6" y="90">+5V</text>
<text x="117.2" y="90">CLR</text>
<text x="122" y="93.6" transform="rotate(-90 122 93.6)">GND</text>
<text x="123.4" y="91.7">Qg</text>
<text x="123.7" y="93.5">Qh</text>
<text x="124" y="90">Qf</text>
<text x="129.2" y="92.6">13</text>
<text x="129.2" y="90.9">12</text>
<text x="271.9" y="92.1">C</text>
<text x="88.1" y="98.2" transform="rotate(-90 88.1 98.2)">7</text>
<text x="121.1" y="98.2" transform="rotate(-90 121.1 98.2)">7</text>
<text x="148.3" y="106.5">11</text>
<text x="154.4" y="102.2">MM74HC86M</text>
<text x="164.8" y="104.7">13</text>
<text x="170.3" y="105.6">+5V</text>
<text x="109.9" y="112.6">100nF 50V</text>
<text x="118.2" y="113.4">+5V</text>
<text x="164.8" y="108.2">12</text>
<text x="119.3" y="118.1" transform="rotate(-90 119.3 118.1)">16</text>
<text x="121.4" y="118.6">CD74ACT297M</text>
<text x="139.4" y="119.5">100nF 50V</text>
<text x="48.3" y="121.2">100nF 50V</text>
<text x="55.8" y="122.1">+5V</text>
<text x="103.7" y="123">GND</text>
<text x="104.4" y="124.7">+5V</text>
<text x="110.1" y="125.6">15</text>
<text x="111" y="122.1">2</text>
<text x="111" y="123.8">1</text>
<text x="115.5" y="123">A</text>
<text x="115.5" y="124.7">B</text>
<text x="120.2" y="125.1" transform="rotate(-90 120.2 125.1)">VCC</text>
<text x="127.5" y="125.6">7</text>
<text x="147.8" y="120.4">+5V</text>
<text x="148.9" y="125.1" transform="rotate(-90 148.9 125.1)">14</text>
<text x="150.9" y="125.6">CD74HC4024M</text>
<text x="48.4" y="130.8">1</text>
<text x="53" y="131.6">A</text>
<text x="56.9" y="126.7" transform="rotate(-90 56.9 126.7)">14</text>
<text x="58.9" y="127.3">MM74HC164M</text>
<text x="59.2" y="131.6">Qa</text>
<text x="64.9" y="130.8">3</text>
<text x="103.7" y="128.1">GND</text>
<text x="104.4" y="126.4">+5V</text>
<text x="110.1" y="127.3">14</text>
<text x="111" y="130.8">4</text>
<text x="115.5" y="126.4">C</text>
<text x="115.5" y="131.6">KCP</text>
<text x="115.5" y="128.1">D</text>
<text x="118.2" y="126.4">I/D OUT</text>
<text x="118.4" y="129.9">XORPD</text>
<text x="127.5" y="129">11</text>
<text x="139.6" y="130.8">10</text>
<text x="140.5" y="129">8</text>
<text x="145" y="129.9">nc</text>
<text x="145" y="131.6">nc</text>
<text x="149.7" y="132" transform="rotate(-90 149.7 132)">VCC</text>
<text x="151.1" y="129.9">Q1'</text>
<text x="151.3" y="131.6">Q2</text>
<text x="157" y="129">12</text>
<text x="157" y="130.8">11</text>
<text x="19.8" y="136.8">153K6a</text>
<text x="31.1" y="135.9">153K6a</text>
<text x="48.4" y="132.5">2</text>
<text x="48.4" y="136">8</text>
<text x="53" y="133.3">B</text>
<text x="53" y="136.8">CLK</text>
<text x="57.7" y="133.7" transform="rotate(-90 57.7 133.7)">VCC</text>
<text x="59.2" y="133.3">Qb</text>
<text x="59.2" y="136.8">Qd</text>
<text x="59.4" y="135.1">Qc</text>
<text x="64.9" y="134.2">5</text>
<text x="64.9" y="132.5">4</text>
<text x="64.9" y="136">6</text>
<text x="64.9" y="137.7">10</text>
<text x="79.7" y="136.8">MM74HC86M</text>
<text x="104.4" y="135.1">+5V</text>
<text x="111" y="134.2">3</text>
<text x="111" y="132.5">6</text>
<text x="111" y="136">5</text>
<text x="115.5" y="135.1">ENCTR</text>
<text x="115.5" y="133.3">D/U</text>
<text x="115.5" y="136.8">I/D CLK</text>
<text x="119.6" y="133.3">ECPD</text>
<text x="127.5" y="132.5">12</text>
<text x="139.6" y="132.5">13</text>
<text x="140.5" y="136">1</text>
<text x="145" y="133.3">nc</text>
<text x="145" y="136.8">CP</text>
<text x="151.3" y="133.3">Q3</text>
<text x="151.3" y="135.1">Q4</text>
<text x="151.3" y="136.8">Q5</text>
<text x="157" y="132.5">9</text>
<text x="157" y="134.2">6</text>
<text x="157" y="136">5</text>
<text x="157" y="137.7">4</text>
<text x="203" y="137.7">nRXC0</text>
<text x="6.3" y="140.1">B</text>
<text x="41.9" y="140.3">+5V</text>
<text x="48.4" y="139.4">9</text>
<text x="53" y="140.3">CLR</text>
<text x="57.7" y="143.9" transform="rotate(-90 57.7 143.9)">GND</text>
<text x="59.2" y="138.6">Qe</text>
<text x="59.2" y="142">Qg</text>
<text x="59.4" y="143.8">Qh</text>
<text x="59.7" y="140.3">Qf</text>
<text x="64.9" y="142.9">13</text>
<text x="64.9" y="141.2">12</text>
<text x="64.9" y="139.4">11</text>
<text x="77.1" y="139.4">1</text>
<text x="77.1" y="142.9">2</text>
<text x="92.7" y="141.2">3</text>
<text x="103.7" y="143.8">GND</text>
<text x="110.1" y="142.9">13</text>
<text x="110.1" y="141.2">10</text>
<text x="111" y="139.4">9</text>
<text x="115.5" y="143.8">oA2</text>
<text x="115.5" y="142">oB</text>
<text x="115.5" y="140.3">oA1</text>
<text x="120.2" y="143.9" transform="rotate(-90 120.2 143.9)">GND</text>
<text x="133.2" y="140.3">GND</text>
<text x="140.5" y="139.4">2</text>
<text x="145" y="140.3">MR</text>
<text x="149.7" y="140.5" transform="rotate(-90 149.7 140.5)">GND</text>
<text x="151.3" y="138.6">Q6</text>
<text x="151.3" y="140.3">Q7</text>
<text x="157" y="139.4">3</text>
<text x="216.2" y="138.6">nRXC0</text>
<text x="271.9" y="140.1">B</text>
<text x="56.9" y="148.5" transform="rotate(-90 56.9 148.5)">7</text>
<text x="119.3" y="148.5" transform="rotate(-90 119.3 148.5)">8</text>
<text x="148.9" y="145" transform="rotate(-90 148.9 145)">7</text>
<text x="154.4" y="155.9">MM74HC86M</text>
<text x="19.3" y="157.6">1M2288a</text>
<text x="31.1" y="156.7">1M2288a</text>
<text x="149.2" y="160.2">8</text>
<text x="164.8" y="162">9</text>
<text x="164.8" y="158.5">10</text>
<text x="43.6" y="168.9">+5V</text>
<text x="49.1" y="168.9">BLM31AJ601SN1</text>
<text x="62.4" y="168.9">+5VA</text>
<text x="47.6" y="175">4u7F 25V</text>
<text x="66.7" y="175">4u7F 25V</text>
<text x="85.3" y="177.6">+5V</text>
<text x="106.1" y="177.6">+5V</text>
<text x="127" y="177.6">+5V</text>
<text x="147.4" y="177.6">+5VA</text>
<text x="177.8" y="179.3">Name</text>
<text x="190" y="179.3">Date</text>
<text x="201.3" y="178.4">StarLite Design. S.Peacock</text>
<text x="36.3" y="185.4">MM74HC86M</text>
<text x="57.5" y="185.4">+5V</text>
<text x="86.4" y="182.2" transform="rotate(-90 86.4 182.2)">14</text>
<text x="107.2" y="182.2" transform="rotate(-90 107.2 182.2)">14</text>
<text x="128" y="182.2" transform="rotate(-90 128 182.2)">14</text>
<text x="148.9" y="182.2" transform="rotate(-90 148.9 182.2)">4</text>
<text x="163.1" y="183.6">Designed:</text>
<text x="201.3" y="180.2">5 Countess Close</text>
<text x="201.3" y="181.9">Maupuia</text>
<text x="201.3" y="183.6">Wellington</text>
<text x="201.3" y="185.4">New Zealand</text>
<text x="6.3" y="188.2">A</text>
<text x="32.8" y="188">12</text>
<text x="32.8" y="191.5">13</text>
<text x="49.3" y="189.7">11</text>
<text x="61.5" y="191.5">4u7F 25V</text>
<text x="87.2" y="189.2" transform="rotate(-90 87.2 189.2)">VCC</text>
<text x="89.2" y="188">MM74HC86M</text>
<text x="108.1" y="189.2" transform="rotate(-90 108.1 189.2)">VCC</text>
<text x="110.1" y="188">MM74HC86M</text>
<text x="128.9" y="189.2" transform="rotate(-90 128.9 189.2)">VCC</text>
<text x="130.9" y="188">MM74HC74AM</text>
<text x="149.7" y="187.8" transform="rotate(-90 149.7 187.8)">V+</text>
<text x="151.8" y="188.2">LM2902D</text>
<text x="163.1" y="190.6">Checked:</text>
<text x="163.1" y="187.1">Drawn:</text>
<text x="172.6" y="187.1">S. Peacock</text>
<text x="187.4" y="187.1">17 July 2004</text>
<text x="271.9" y="188.2">A</text>
<text x="72.8" y="193.2">100nF 50V</text>
<text x="87.2" y="194.2" transform="rotate(-90 87.2 194.2)">GND</text>
<text x="93.6" y="193.2">100nF 50V</text>
<text x="108.1" y="194.2" transform="rotate(-90 108.1 194.2)">GND</text>
<text x="114.4" y="193.2">100nF 50V</text>
<text x="128.9" y="194.2" transform="rotate(-90 128.9 194.2)">GND</text>
<text x="135.3" y="193.2">100nF 50V</text>
<text x="149.7" y="194.2" transform="rotate(-90 149.7 194.2)">GND</text>
<text x="163.1" y="194.1">Approved:</text>
<text x="199.5" y="195.8">© 2003, StarLite Design.</text>
<text x="86.4" y="198.7" transform="rotate(-90 86.4 198.7)">7</text>
<text x="107.2" y="198.7" transform="rotate(-90 107.2 198.7)">7</text>
<text x="128" y="198.7" transform="rotate(-90 128 198.7)">7</text>
<text x="148.9" y="199.6" transform="rotate(-90 148.9 199.6)">11</text>
<text x="163.1" y="201">PCB Rev:</text>
<text x="163.1" y="203.6">File Name.</text>
<text x="197.8" y="198.4">Size.</text>
<text x="197.8" y="200.1">A3</text>
<text x="204.7" y="198.4">Part No.</text>
<text x="230.8" y="198.4">DWG No.</text>
<text x="230.8" y="200.1">AMSATZL-2004031202</text>
<text x="230.8" y="203.6">Date &amp; Time.</text>
<text x="252.5" y="203.6">Sheet.</text>
<text x="265.5" y="198.4">Rev.</text>
<text x="265.5" y="200.1">A00</text>
<text x="21.5" y="209.7">1</text>
<text x="55" y="209.7">2</text>
<text x="88.6" y="209.7">3</text>
<text x="122.1" y="209.7">4</text>
<text x="155.6" y="209.7">5</text>
<text x="163.1" y="206.2">C:\Documents and Settings\Darryl\Designtech PCBs\Protel\ASL\KiwiSAT\KiwiSat rev2\Protel\KiwiSat rev2.ddb - Documents\demod0.sch</text>
<text x="189.1" y="209.7">6</text>
<text x="222.6" y="209.7">7</text>
<text x="230.8" y="206.2">27-May-2008</text>
<text x="243.8" y="206.2">21:43:16</text>
<text x="256.1" y="209.7">8</text>
<text x="256.8" y="206.2">4</text>
<text x="260.3" y="206.2">of</text>
<text x="262.9" y="206.2">11</text>
</g>
</svg>
